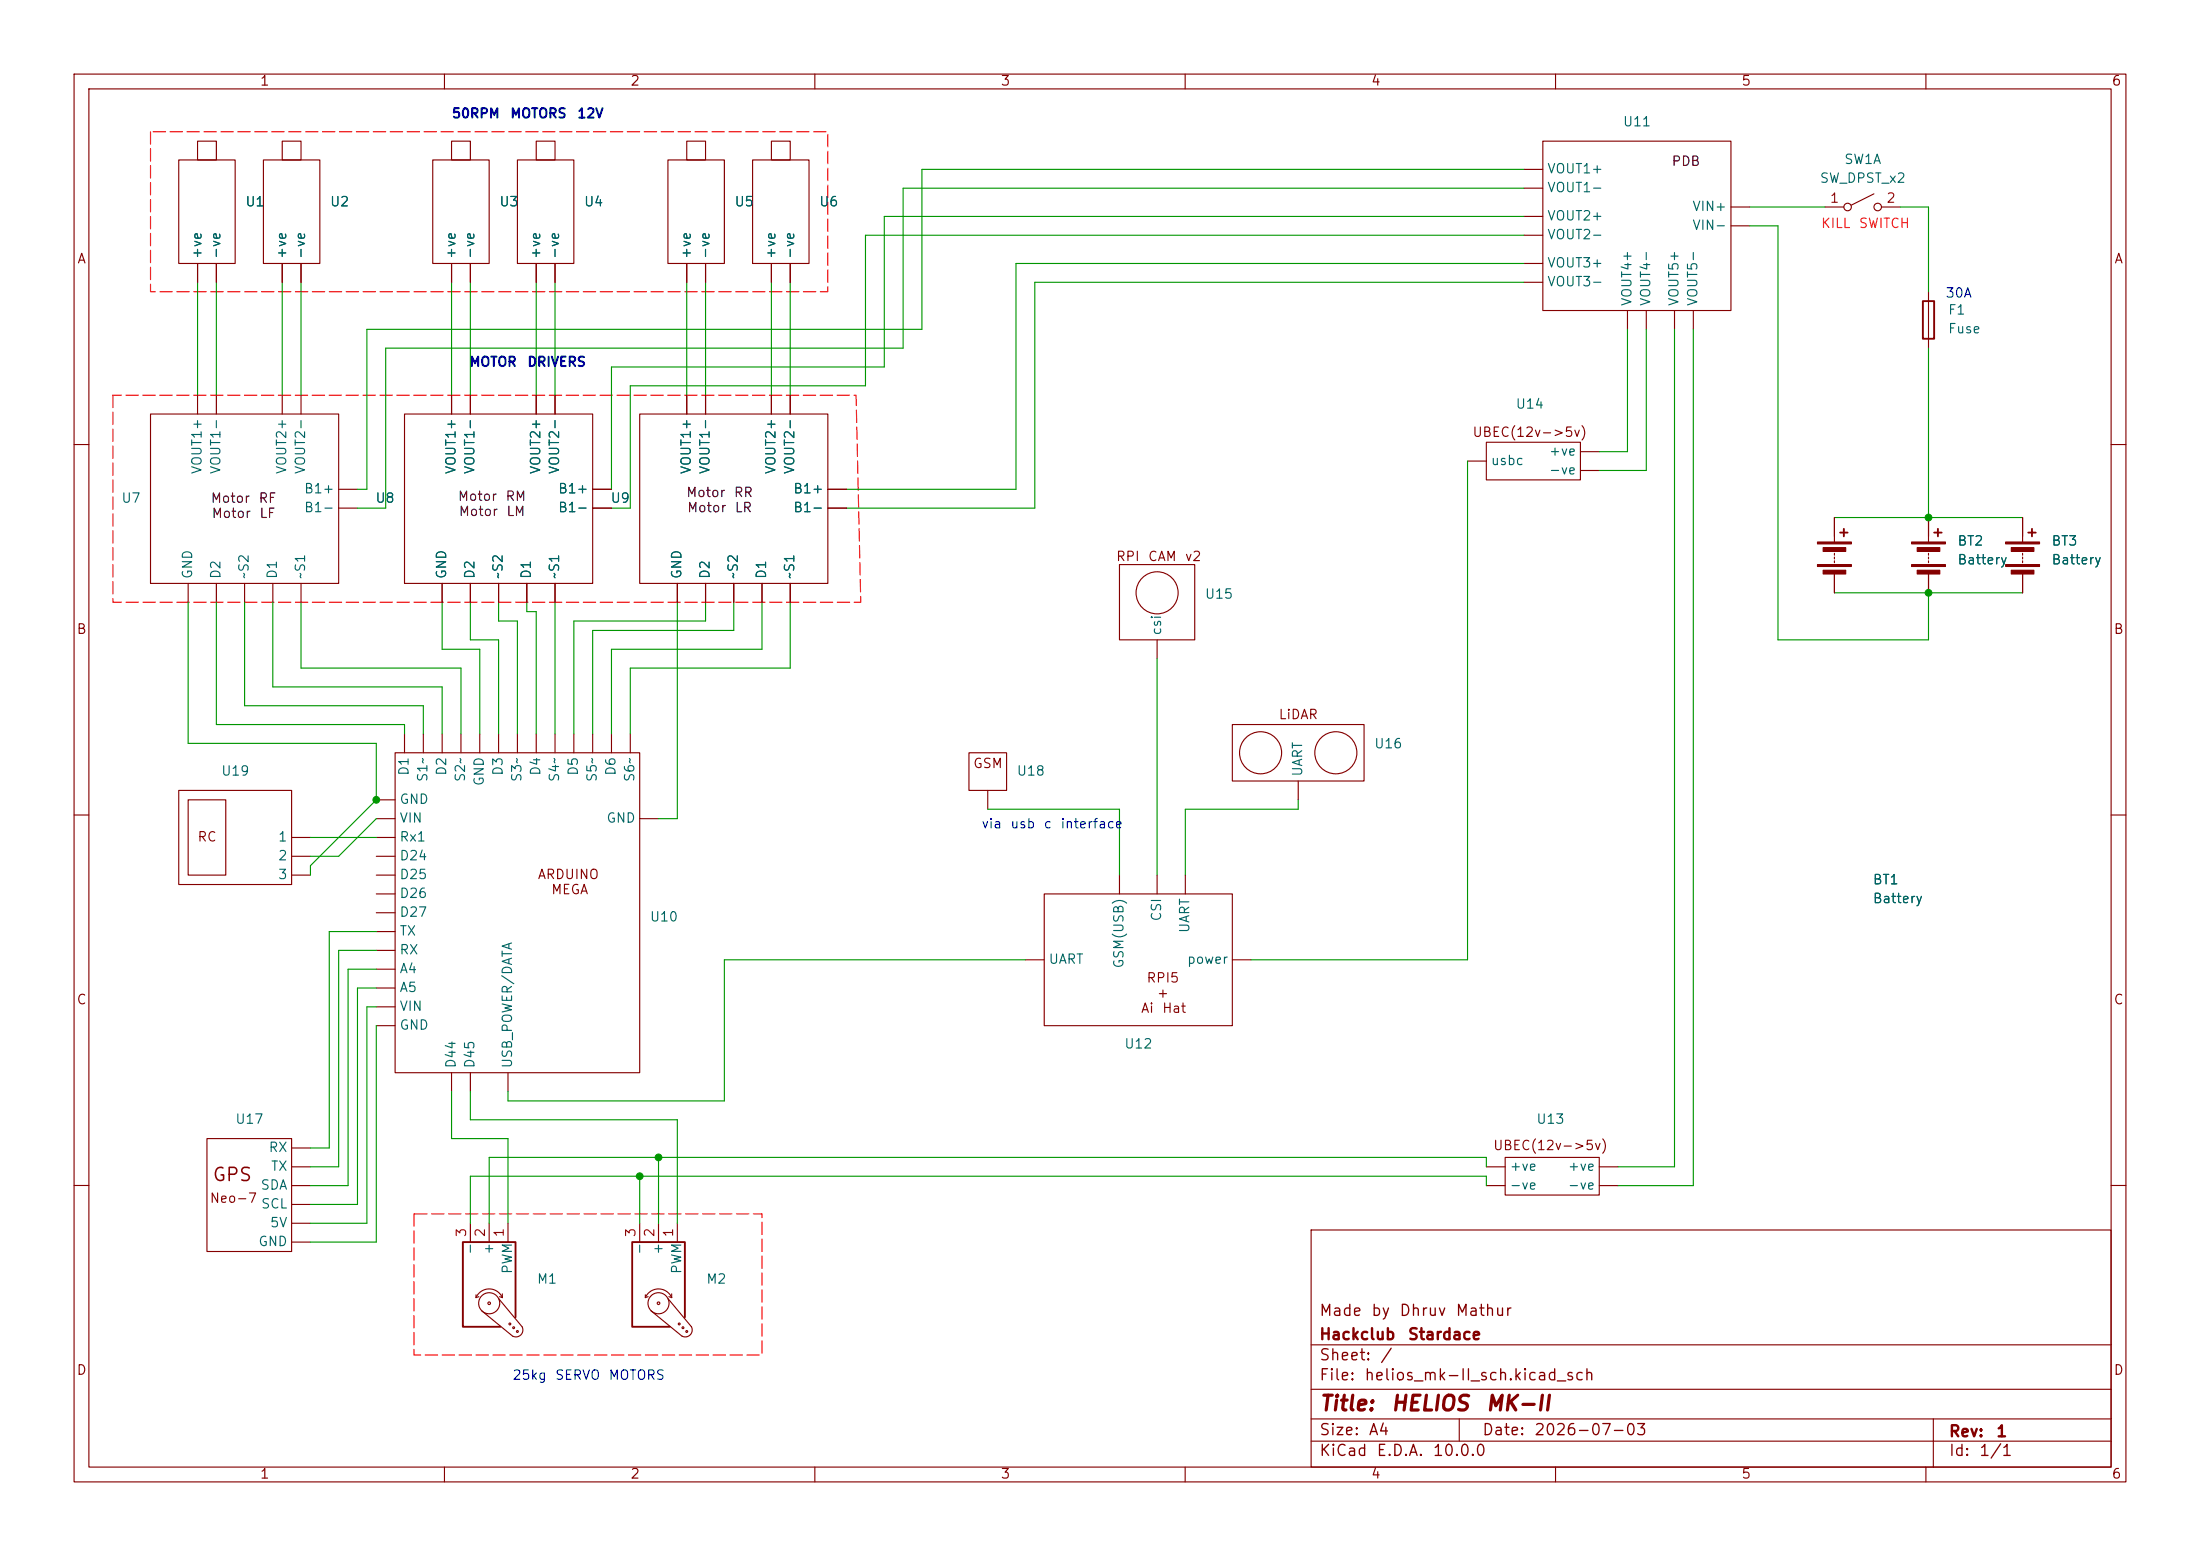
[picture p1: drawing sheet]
<svg xmlns="http://www.w3.org/2000/svg" width="297mm" height="210mm" viewBox="0 0 297 210" stroke-linecap="round" stroke-linejoin="round" font-family="sans-serif">
<g fill="none" stroke="#840000" stroke-width=".15">
<path d="M10 10h277v190h-277zM12 12h273v186h-273zM26.7 19.1h2.5v2.5h-2.5zM38.1 19.1h2.5v2.5h-2.5zM60 10v2M61 19.1h2.5v2.5h-2.5zM72.4 19.1h2.5v2.5h-2.5zM92.7 19.1h2.5v2.5h-2.5zM104.1 19.1h2.6v2.5h-2.6zM110 10v2M160 10v2M208.3 19.1h25.4v22.8h-25.4z"/>
<path d="M210 10v2M260 10v2M24.1 21.6h7.6v14h-7.6zM26.7 35.6v2.5M29.2 35.6v2.5M35.6 21.6h7.6v14h-7.6zM38.1 35.6v2.5M40.6 35.6v2.5M58.4 21.6h7.6v14h-7.6zM61 35.6v2.5M63.5 35.6v2.5M69.8 21.6h7.7v14h-7.7z"/>
<path d="M72.4 35.6v2.5M74.9 35.6v2.5M90.2 21.6h7.6v14h-7.6zM92.7 35.6v2.5M95.2 35.6v2.5M101.6 21.6h7.6v14h-7.6zM104.1 35.6v2.5M106.7 35.6v2.5M205.7 22.9h2.6M205.7 25.4h2.6M205.7 29.2h2.6M205.7 31.8h2.6"/>
<path d="M205.7 35.6h2.6M205.7 38.1h2.6M233.7 27.9h2.5M233.7 30.5h2.5M246.4 27.9h2.5M253 26.2l-3.1 1.5M254 27.9h2.5M260.3 39.4v7.6M20.3 55.9h25.4v22.8h-25.4zM26.7 53.3v2.6M29.2 53.3v2.6M38.1 53.3v2.6"/>
<path d="M40.6 53.3v2.6M54.6 55.9h25.4v22.8h-25.4zM61 53.3v2.6M63.5 53.3v2.6M72.4 53.3v2.6M74.9 53.3v2.6M86.4 55.9h25.4v22.8h-25.4zM92.7 53.3v2.6M95.2 53.3v2.6M104.1 53.3v2.6M106.7 53.3v2.6M200.7 59.7h12.7v5.1h-12.7z"/>
<path d="M219.7 41.9v2.6M222.2 41.9v2.6M226.1 41.9v2.6M228.6 41.9v2.6M10 60h2M25.4 78.7v2.6M29.2 78.7v2.6M33 78.7v2.6M36.8 78.7v2.6M40.6 78.7v2.6M45.7 66h2.6M45.7 68.6h2.6"/>
<path d="M59.7 78.7v2.6M63.5 78.7v2.6M67.3 78.7v2.6M71.1 78.7v2.6M74.9 78.7v2.6M80 66h2.5M80 68.6h2.5M91.4 78.7v2.6M95.2 78.7v2.6M99.1 78.7v2.6M102.9 78.7v2.6M106.7 78.7v2.6"/>
<path d="M111.8 66h2.5M111.8 68.6h2.5M151.1 76.2h10.2v10.2h-10.2zM198.1 62.2h2.6M213.4 61h2.5M213.4 63.5h2.5M247.6 69.9v3.3M247.6 74.7v.2M247.6 75.2v.2M247.6 75.7v.2M247.6 77.5v2.5M260.3 69.9v3.3"/>
<path d="M260.3 74.7v.2M260.3 75.2v.2M260.3 75.7v.2M260.3 77.5v2.5M273 69.9v3.3M273 74.7v.2M273 75.2v.2M273 75.7v.2M273 77.5v2.5M285 60h2M54.6 99.1v2.5M57.1 99.1v2.5"/>
<path d="M59.7 99.1v2.5M62.2 99.1v2.5M64.8 99.1v2.5M67.3 99.1v2.5M69.8 99.1v2.5M72.4 99.1v2.5M74.9 99.1v2.5M77.5 99.1v2.5M80 99.1v2.5M82.5 99.1v2.5M85.1 99.1v2.5M156.2 86.4v2.5"/>
<path d="M166.4 97.8h17.7v7.6h-17.7zM10 110h2M24.1 106.7h15.3v12.7h-15.3zM25.4 108h5.1v10.1h-5.1zM39.4 113h2.5M39.4 115.6h2.5M39.4 118.1h2.5M50.8 113h2.5M50.8 115.6h2.5M50.8 118.1h2.5M50.8 108h2.5M50.8 110.5h2.5"/>
<path d="M53.3 101.6h33.1v43.2h-33.1zM86.4 110.5h2.5M130.8 101.6h5.1v5.1h-5.1zM133.3 106.7v2.5M151.1 118.1v2.6M156.2 118.1v2.6M160 118.1v2.6M175.3 105.4v2.6M285 110h2M50.8 120.7h2.5M50.8 123.2h2.5M50.8 125.7h2.5"/>
<path d="M50.8 128.3h2.5M50.8 130.8h2.5M50.8 133.4h2.5M50.8 135.9h2.5M50.8 138.4h2.5M138.4 129.5h2.6M141 120.7h25.4v17.7h-25.4zM166.4 129.5h2.5M27.9 153.7h11.5v15.2h-11.5zM39.4 154.9h2.5M39.4 157.5h2.5M61 144.8v2.5"/>
<path d="M63.5 144.8v2.5M68.6 144.8v2.5M200.7 157.5h2.5M203.2 156.2h12.7v5.1h-12.7zM215.9 157.5h2.5M10 160h2M39.4 160h2.5M39.4 162.6h2.5M39.4 165.1h2.5M39.4 167.6h2.5M63.5 165.1v2.5M64.3 175.1a1.93 1.93 0 0 1 1.7-1.1 1.93 1.93 0 0 1 1.8 1.1"/>
<path d="M64.3 174.8v.3M64.6 175l-.3 .1M66 165.1v2.5M67.3 175.3l3.2 3.8a.94 .94 0 0 1-.2 1.1 .94 .94 0 0 1-1.1 .1l-4.2-3.4M67.4 175l.4 .1M67.8 174.6v.5M68.6 165.1v2.5M86.4 165.1v2.5M87.1 175.1a1.93 1.93 0 0 1 1.8-1.1 1.93 1.93 0 0 1 1.8 1.1M87.1 174.8v.3M87.5 175l-.4 .1M88.9 165.1v2.5"/>
<path d="M90.2 175.3l3.1 3.8a.94 .94 0 0 1-.1 1.1 .94 .94 0 0 1-1.1 .1l-4.2-3.4M90.3 175l.4 .1M90.7 174.6v.5M91.4 165.1v2.5M177 166h108v32h-108zM200.7 160h2.5M215.9 160h2.5M285 160h2M60 198v2M110 198v2M160 198v2M177 194.5h108"/>
<path d="M177 191.5h108M177 187.5h108M177 181.5h108M197 191.5v3M210 198v2M260 198v2M261 191.5v6.5"/>
<circle cx="249.4" cy="27.9" r=".51"/>
<circle cx="253.5" cy="27.9" r=".51"/>
<circle cx="156.2" cy="80" r="2.84"/>
<circle cx="170.2" cy="101.6" r="2.84"/>
<circle cx="180.3" cy="101.6" r="2.84"/>
<circle cx="66" cy="175.9" r=".18"/>
<circle cx="66" cy="175.9" r="1.42"/>
<circle cx="68.8" cy="178.7" r=".13"/>
<circle cx="69.3" cy="179.2" r=".13"/>
<circle cx="69.8" cy="179.7" r=".13"/>
<circle cx="88.9" cy="175.9" r=".18"/>
<circle cx="88.9" cy="175.9" r="1.42"/>
<circle cx="91.7" cy="178.7" r=".13"/>
<circle cx="92.2" cy="179.2" r=".13"/>
<circle cx="92.7" cy="179.7" r=".13"/>
</g>
<g fill="#840000" stroke="#840000" stroke-width=".15">
<path d="M270.8 73.2h4.5v.2h-4.5z"/>
<path d="M270.8 76.2h4.5v.3h-4.5z"/>
<path d="M271.5 73.9h3.1v.5h-3.1z"/>
<path d="M271.5 77h3.1v.5h-3.1z"/>
<path d="M245.4 73.2h4.5v.2h-4.5z"/>
<path d="M245.4 76.2h4.5v.3h-4.5z"/>
<path d="M246.1 73.9h3.1v.5h-3.1z"/>
<path d="M246.1 77h3.1v.5h-3.1z"/>
<path d="M258.1 73.2h4.5v.2h-4.5z"/>
<path d="M258.1 76.2h4.5v.3h-4.5z"/>
<path d="M258.8 73.9h3.1v.5h-3.1z"/>
<path d="M258.8 77h3.1v.5h-3.1z"/>
</g>
<path d="M259.6 40.6h1.5v5.1h-1.5zM248.4 71.9h1M248.9 71.4v1M261.1 71.9h1M261.6 71.4v1M273.8 71.9h1M274.3 71.4v1M69.6 177.8v-10.2h-7.1v11.5h5.1M92.5 177.8v-10.2h-7.2v11.5h5.1" fill="none" stroke="#840000" stroke-width=".25"/>
<path d="M20.3 17.8v21.6h91.5v-21.6h-91.5M15.2 53.3v28h101l-.6-28h-100.4M55.9 163.8v19.1h47v-19.1h-47" fill="none" stroke="#f00" stroke-width=".15" stroke-dasharray="1.7 .6"/>
<g fill="none" stroke="#009600" stroke-width=".15">
<path d="M26.7 38.1v15.2M29.2 38.1v15.2M38.1 38.1v15.2M40.6 38.1v15.2M61 38.1v15.2M63.5 38.1v15.2M72.4 38.1v15.2M74.9 38.1v15.2M92.7 38.1v15.2M95.2 38.1v15.2M104.1 38.1v15.2M106.7 38.1v15.2"/>
<path d="M205.7 25.4h-83.8v21.6h-69.8v21.6h-3.8M205.7 38.1h-66v30.5h-25.4M205.7 22.9h-81.2v21.6h-75v21.5h-1.2M205.7 31.8h-88.9v20.3h-31.7v16.5h-2.6M205.7 35.6h-68.5v30.4h-22.9M205.7 29.2h-86.3v20.3h-36.9v16.5M236.2 30.5h3.8v55.9h20.3v-6.4M236.2 27.9h10.2M256.5 27.9h3.8v11.5M219.7 44.5v16.5h-3.8M222.2 44.5v19h-6.3M226.1 44.5v113h-7.7"/>
<path d="M228.6 44.5v115.5h-10.2M260.3 47v22.9M198.1 62.2v67.3h-29.2M247.6 69.9h25.4M25.4 81.3v19h25.4v7.7l-8.9 8.8v1.3M29.2 81.3v16.5h25.4v1.3M33 81.3v14h24.1v3.8M36.8 81.3v11.4h22.9v6.4M40.6 81.3v8.9h21.6v8.9M59.7 81.3v6.3h5.1v11.5M63.5 81.3v5.1h3.8v12.7M67.3 81.3v2.5h2.5v15.3"/>
<path d="M71.1 81.3v1.3h1.3v16.5M74.9 81.3v17.8M91.4 81.3v29.2h-2.5M95.2 81.3v2.5h-17.7v15.3M99.1 81.3v3.8h-19.1v14M102.9 81.3v6.3h-20.4v11.5M106.7 81.3v8.9h-21.6v8.9M156.2 88.9v29.2M247.6 80h25.4M41.9 113h8.9M50.8 110.5l-5.1 5.1h-3.8M133.3 109.2h17.8v8.9"/>
<path d="M175.3 108v1.2h-15.3v8.9M50.8 138.4v29.2h-8.9M50.8 130.8h-3.8v29.2h-5.1M50.8 133.4h-2.5v29.2h-6.4M50.8 125.7h-6.4v29.2h-2.5M50.8 135.9h-1.3v29.2h-7.6M50.8 128.3h-5.1v29.2h-3.8M138.4 129.5h-40.6v19.1h-29.2v-1.3M61 147.3v6.4h7.6v11.4M63.5 147.3v3.8h27.9v14M86.4 158.8v6.3M88.9 156.2v8.9"/>
<path d="M200.7 157.5v-1.3h-134.7v8.9M200.7 160v-1.2h-137.2v6.3"/>
</g>
<g fill="#009600" stroke="#009600" stroke-width=".14">
<circle cx="86.4" cy="158.8" r=".46"/>
<circle cx="88.9" cy="156.2" r=".46"/>
<circle cx="260.3" cy="69.9" r=".46"/>
<circle cx="260.3" cy="80" r=".46"/>
<circle cx="50.8" cy="108" r=".46"/>
</g>
<g font-size="2" fill="#840000">
<text x="178" y="190.9">Title:</text>
<text x="187.7" y="190.9">HELIOS</text>
<text x="200.5" y="190.9">MK-II</text>
</g>
<text font-size="1.8" fill="#840000" x="28.6" y="159.9">GPS</text>
<g font-size="1.5" fill="#840000">
<text x="178" y="178">Made</text>
<text x="185" y="178">by</text>
<text x="188.8" y="178">Dhruv</text>
<text x="196.4" y="178">Mathur</text>
<text x="178" y="184">Sheet:</text>
<text x="178" y="181.2">Hackclub</text>
<text x="186.2" y="184">/</text>
<text x="190" y="181.2">Stardace</text>
<text x="178" y="186.7">File:</text>
<text x="184.1" y="186.7">helios_mk-II_sch.kicad_sch</text>
<text x="178" y="196.9">KiCad</text>
<text x="178" y="194.1">Size:</text>
<text x="184.7" y="194.1">A4</text>
<text x="185.7" y="196.9">E.D.A.</text>
<text x="193.3" y="196.9">10.0.0</text>
<text x="200" y="194.1">Date:</text>
<text x="207" y="194.1">2026-07-03</text>
<text x="263" y="194.3">Rev:</text>
<text x="263" y="196.9">Id:</text>
<text x="267.1" y="196.9">1/1</text>
<text x="269.4" y="194.3">1</text>
</g>
<g font-size="1.3" fill="#840000">
<text x="35" y="11.9">1</text>
<text x="85" y="11.9">2</text>
<text x="135" y="11.9">3</text>
<text x="185" y="11.9">4</text>
<text x="235" y="11.9">5</text>
<text x="285" y="11.9">6</text>
<text x="10.3" y="35.9">A</text>
<text x="285.3" y="35.9">A</text>
<text x="198.7" y="59.3">UBEC(12v-&gt;5v)</text>
<text x="150.6" y="76">RPI</text>
<text x="154.9" y="76">CAM</text>
<text x="159.9" y="76">v2</text>
<text x="10.3" y="85.9">B</text>
<text x="285.3" y="85.9">B</text>
<text x="172.5" y="97.4">LiDAR</text>
<text x="131.3" y="104">GSM</text>
<text x="26.6" y="113.9">RC</text>
<text x="72.5" y="119">ARDUINO</text>
<text x="74.3" y="121">MEGA</text>
<text x="10.3" y="135.9">C</text>
<text x="153.9" y="137">Ai</text>
<text x="154.7" y="132.9">RPI5</text>
<text x="156.1" y="135">+</text>
<text x="156.8" y="137">Hat</text>
<text x="285.3" y="135.9">C</text>
<text x="201.5" y="155.5">UBEC(12v-&gt;5v)</text>
<text x="28.2" y="162.7">Neo-7</text>
<text x="10.3" y="185.9">D</text>
<text x="285.3" y="185.9">D</text>
<text x="35" y="199.9">1</text>
<text x="85" y="199.9">2</text>
<text x="135" y="199.9">3</text>
<text x="185" y="199.9">4</text>
<text x="235" y="199.9">5</text>
<text x="285" y="199.9">6</text>
</g>
<g font-size="1.3" fill="#0000c2">
<text x="60.9" y="16.3">50RPM</text>
<text x="68.8" y="16.3">MOTORS</text>
<text x="77.8" y="16.3">12V</text>
<text x="262.6" y="40.5">30A</text>
<text x="63.3" y="49.8">MOTOR</text>
<text x="71.1" y="49.8">DRIVERS</text>
<text x="132.4" y="112.1">via</text>
<text x="136.3" y="112.1">usb</text>
<text x="140.8" y="112.1">c</text>
<text x="143.1" y="112.1">interface</text>
<text x="69.1" y="186.5">25kg</text>
<text x="74.8" y="186.5">SERVO</text>
<text x="82.1" y="186.5">MOTORS</text>
</g>
<g font-size="1.3" fill="#006464">
<text x="219" y="17.4">U11</text>
<text x="208.8" y="23.7">VOUT1+</text>
<text x="248.9" y="22.5">SW1A</text>
<text x="33" y="28.2">U1</text>
<text x="44.5" y="28.2">U2</text>
<text x="67.3" y="28.2">U3</text>
<text x="78.7" y="28.2">U4</text>
<text x="99.1" y="28.2">U5</text>
<text x="110.5" y="28.2">U6</text>
<text x="208.8" y="26.3">VOUT1-</text>
<text x="228.4" y="28.8">VIN+</text>
<text x="245.6" y="25">SW_DPST_x2</text>
<text x="27.5" y="35.1" transform="rotate(-90 27.5 35.1)">+ve</text>
<text x="30.1" y="35.1" transform="rotate(-90 30.1 35.1)">-ve</text>
<text x="39" y="35.1" transform="rotate(-90 39 35.1)">+ve</text>
<text x="41.5" y="35.1" transform="rotate(-90 41.5 35.1)">-ve</text>
<text x="61.8" y="35.1" transform="rotate(-90 61.8 35.1)">+ve</text>
<text x="64.4" y="35.1" transform="rotate(-90 64.4 35.1)">-ve</text>
<text x="73.3" y="35.1" transform="rotate(-90 73.3 35.1)">+ve</text>
<text x="75.8" y="35.1" transform="rotate(-90 75.8 35.1)">-ve</text>
<text x="93.6" y="35.1" transform="rotate(-90 93.6 35.1)">+ve</text>
<text x="96.1" y="35.1" transform="rotate(-90 96.1 35.1)">-ve</text>
<text x="105" y="35.1" transform="rotate(-90 105 35.1)">+ve</text>
<text x="107.5" y="35.1" transform="rotate(-90 107.5 35.1)">-ve</text>
<text x="208.8" y="30.1">VOUT2+</text>
<text x="208.8" y="32.6">VOUT2-</text>
<text x="228.4" y="31.3">VIN-</text>
<text x="208.8" y="36.4">VOUT3+</text>
<text x="208.8" y="39">VOUT3-</text>
<text x="220.6" y="41.4" transform="rotate(-90 220.6 41.4)">VOUT4+</text>
<text x="223.1" y="41.4" transform="rotate(-90 223.1 41.4)">VOUT4-</text>
<text x="226.9" y="41.4" transform="rotate(-90 226.9 41.4)">VOUT5+</text>
<text x="229.5" y="41.4" transform="rotate(-90 229.5 41.4)">VOUT5-</text>
<text x="262.9" y="42.8">F1</text>
<text x="262.9" y="45.3">Fuse</text>
<text x="204.5" y="55.5">U14</text>
<text x="27.5" y="64.1" transform="rotate(-90 27.5 64.1)">VOUT1+</text>
<text x="30.1" y="64.1" transform="rotate(-90 30.1 64.1)">VOUT1-</text>
<text x="39" y="64.1" transform="rotate(-90 39 64.1)">VOUT2+</text>
<text x="41.5" y="64.1" transform="rotate(-90 41.5 64.1)">VOUT2-</text>
<text x="61.8" y="64.1" transform="rotate(-90 61.8 64.1)">VOUT1+</text>
<text x="64.4" y="64.1" transform="rotate(-90 64.4 64.1)">VOUT1-</text>
<text x="73.3" y="64.1" transform="rotate(-90 73.3 64.1)">VOUT2+</text>
<text x="75.8" y="64.1" transform="rotate(-90 75.8 64.1)">VOUT2-</text>
<text x="93.6" y="64.1" transform="rotate(-90 93.6 64.1)">VOUT1+</text>
<text x="96.1" y="64.1" transform="rotate(-90 96.1 64.1)">VOUT1-</text>
<text x="105" y="64.1" transform="rotate(-90 105 64.1)">VOUT2+</text>
<text x="107.5" y="64.1" transform="rotate(-90 107.5 64.1)">VOUT2-</text>
<text x="201.2" y="63.1">usbc</text>
<text x="209" y="61.8">+ve</text>
<text x="209" y="64.4">-ve</text>
<text x="16.3" y="68.2">U7</text>
<text x="41" y="66.9">B1+</text>
<text x="41" y="69.4">B1-</text>
<text x="50.6" y="68.2">U8</text>
<text x="75.2" y="66.9">B1+</text>
<text x="75.2" y="69.4">B1-</text>
<text x="82.3" y="68.2">U9</text>
<text x="107" y="66.9">B1+</text>
<text x="107" y="69.4">B1-</text>
<text x="264.2" y="74">BT2</text>
<text x="264.2" y="76.5">Battery</text>
<text x="276.9" y="74">BT3</text>
<text x="276.9" y="76.5">Battery</text>
<text x="26.3" y="78.2" transform="rotate(-90 26.3 78.2)">GND</text>
<text x="30.1" y="78.2" transform="rotate(-90 30.1 78.2)">D2</text>
<text x="33.9" y="78.2" transform="rotate(-90 33.9 78.2)">~S2</text>
<text x="37.7" y="78.2" transform="rotate(-90 37.7 78.2)">D1</text>
<text x="41.5" y="78.2" transform="rotate(-90 41.5 78.2)">~S1</text>
<text x="60.6" y="78.2" transform="rotate(-90 60.6 78.2)">GND</text>
<text x="64.4" y="78.2" transform="rotate(-90 64.4 78.2)">D2</text>
<text x="68.2" y="78.2" transform="rotate(-90 68.2 78.2)">~S2</text>
<text x="72" y="78.2" transform="rotate(-90 72 78.2)">D1</text>
<text x="75.8" y="78.2" transform="rotate(-90 75.8 78.2)">~S1</text>
<text x="92.3" y="78.2" transform="rotate(-90 92.3 78.2)">GND</text>
<text x="96.1" y="78.2" transform="rotate(-90 96.1 78.2)">D2</text>
<text x="99.9" y="78.2" transform="rotate(-90 99.9 78.2)">~S2</text>
<text x="103.7" y="78.2" transform="rotate(-90 103.7 78.2)">D1</text>
<text x="107.5" y="78.2" transform="rotate(-90 107.5 78.2)">~S1</text>
<text x="162.6" y="81.1">U15</text>
<text x="157.1" y="85.9" transform="rotate(-90 157.1 85.9)">csi</text>
<text x="185.4" y="101.3">U16</text>
<text x="29.8" y="105">U19</text>
<text x="55.5" y="104.8" transform="rotate(-90 55.5 104.8)">D1</text>
<text x="58" y="105.6" transform="rotate(-90 58 105.6)">S1~</text>
<text x="60.6" y="104.8" transform="rotate(-90 60.6 104.8)">D2</text>
<text x="63.1" y="105.6" transform="rotate(-90 63.1 105.6)">S2~</text>
<text x="65.6" y="106.2" transform="rotate(-90 65.6 106.2)">GND</text>
<text x="68.2" y="104.8" transform="rotate(-90 68.2 104.8)">D3</text>
<text x="70.7" y="105.6" transform="rotate(-90 70.7 105.6)">S3~</text>
<text x="73.3" y="104.8" transform="rotate(-90 73.3 104.8)">D4</text>
<text x="75.8" y="105.6" transform="rotate(-90 75.8 105.6)">S4~</text>
<text x="78.3" y="104.8" transform="rotate(-90 78.3 104.8)">D5</text>
<text x="80.9" y="105.6" transform="rotate(-90 80.9 105.6)">S5~</text>
<text x="83.4" y="104.8" transform="rotate(-90 83.4 104.8)">D6</text>
<text x="86" y="105.6" transform="rotate(-90 86 105.6)">S6~</text>
<text x="137.2" y="105">U18</text>
<text x="176.1" y="104.9" transform="rotate(-90 176.1 104.9)">UART</text>
<text x="37.4" y="113.9">1</text>
<text x="53.8" y="108.8">GND</text>
<text x="53.8" y="111.4">VIN</text>
<text x="53.8" y="113.9">Rx1</text>
<text x="81.8" y="111.4">GND</text>
<text x="37.4" y="116.4">2</text>
<text x="37.4" y="119">3</text>
<text x="53.8" y="116.4">D24</text>
<text x="53.8" y="119">D25</text>
<text x="252.7" y="119.7">BT1</text>
<text x="53.8" y="121.5">D26</text>
<text x="53.8" y="124.1">D27</text>
<text x="87.6" y="124.7">U10</text>
<text x="157.1" y="124.4" transform="rotate(-90 157.1 124.4)">CSI</text>
<text x="252.7" y="122.2">Battery</text>
<text x="53.8" y="126.6">TX</text>
<text x="53.8" y="129.1">RX</text>
<text x="53.8" y="131.7">A4</text>
<text x="141.5" y="130.4">UART</text>
<text x="152" y="130.8" transform="rotate(-90 152 130.8)">GSM(USB)</text>
<text x="160.2" y="130.4">power</text>
<text x="160.9" y="126" transform="rotate(-90 160.9 126)">UART</text>
<text x="53.8" y="134.2">A5</text>
<text x="53.8" y="136.8">VIN</text>
<text x="53.8" y="139.3">GND</text>
<text x="151.7" y="141.8">U12</text>
<text x="61.8" y="144.3" transform="rotate(-90 61.8 144.3)">D44</text>
<text x="64.4" y="144.3" transform="rotate(-90 64.4 144.3)">D45</text>
<text x="69.4" y="144.3" transform="rotate(-90 69.4 144.3)">USB_POWER/DATA</text>
<text x="31.7" y="152">U17</text>
<text x="36.2" y="155.8">RX</text>
<text x="207.3" y="152">U13</text>
<text x="35.1" y="160.9">SDA</text>
<text x="36.5" y="158.3">TX</text>
<text x="203.7" y="158.3">+ve</text>
<text x="203.7" y="160.9">-ve</text>
<text x="211.6" y="158.3">+ve</text>
<text x="211.6" y="160.9">-ve</text>
<text x="35.2" y="163.4">SCL</text>
<text x="36.4" y="166">5V</text>
<text x="34.8" y="168.5">GND</text>
<text x="64.4" y="169.4" transform="rotate(-90 64.4 169.4)">-</text>
<text x="66.9" y="169.4" transform="rotate(-90 66.9 169.4)">+</text>
<text x="69.4" y="172" transform="rotate(-90 69.4 172)">PWM</text>
<text x="72.4" y="173.6">M1</text>
<text x="87.2" y="169.4" transform="rotate(-90 87.2 169.4)">-</text>
<text x="89.8" y="169.4" transform="rotate(-90 89.8 169.4)">+</text>
<text x="92.3" y="172" transform="rotate(-90 92.3 172)">PWM</text>
<text x="95.3" y="173.6">M2</text>
</g>
<g font-size="1.3">
<text x="225.6" y="22.7">PDB</text>
<text x="28.4" y="68.2">Motor</text>
<text x="28.5" y="70.2">Motor</text>
<text x="34.8" y="68.2">RF</text>
<text x="34.9" y="70.2">LF</text>
<text x="92.5" y="67.4">Motor</text>
<text x="92.7" y="69.5">Motor</text>
<text x="99" y="67.4">RR</text>
<text x="99.1" y="69.5">LR</text>
</g>
<g font-size="1.3" fill="#a90000">
<text x="246.9" y="27.7">1</text>
<text x="254.6" y="27.7">2</text>
<text x="63.2" y="167.1" transform="rotate(-90 63.2 167.1)">3</text>
<text x="65.8" y="167.1" transform="rotate(-90 65.8 167.1)">2</text>
<text x="68.3" y="167.1" transform="rotate(-90 68.3 167.1)">1</text>
<text x="86.1" y="167.1" transform="rotate(-90 86.1 167.1)">3</text>
<text x="88.6" y="167.1" transform="rotate(-90 88.6 167.1)">2</text>
<text x="91.2" y="167.1" transform="rotate(-90 91.2 167.1)">1</text>
</g>
<g font-size="1.3" fill="#ff0019">
<text x="245.7" y="31.1">KILL</text>
<text x="250.8" y="31.1">SWITCH</text>
</g>
<g font-size="1.3" fill="#0c0c0c">
<text x="61.7" y="67.9">Motor</text>
<text x="61.8" y="70">Motor</text>
<text x="68.1" y="67.9">RM</text>
<text x="68.3" y="70">LM</text>
</g>
</svg>
